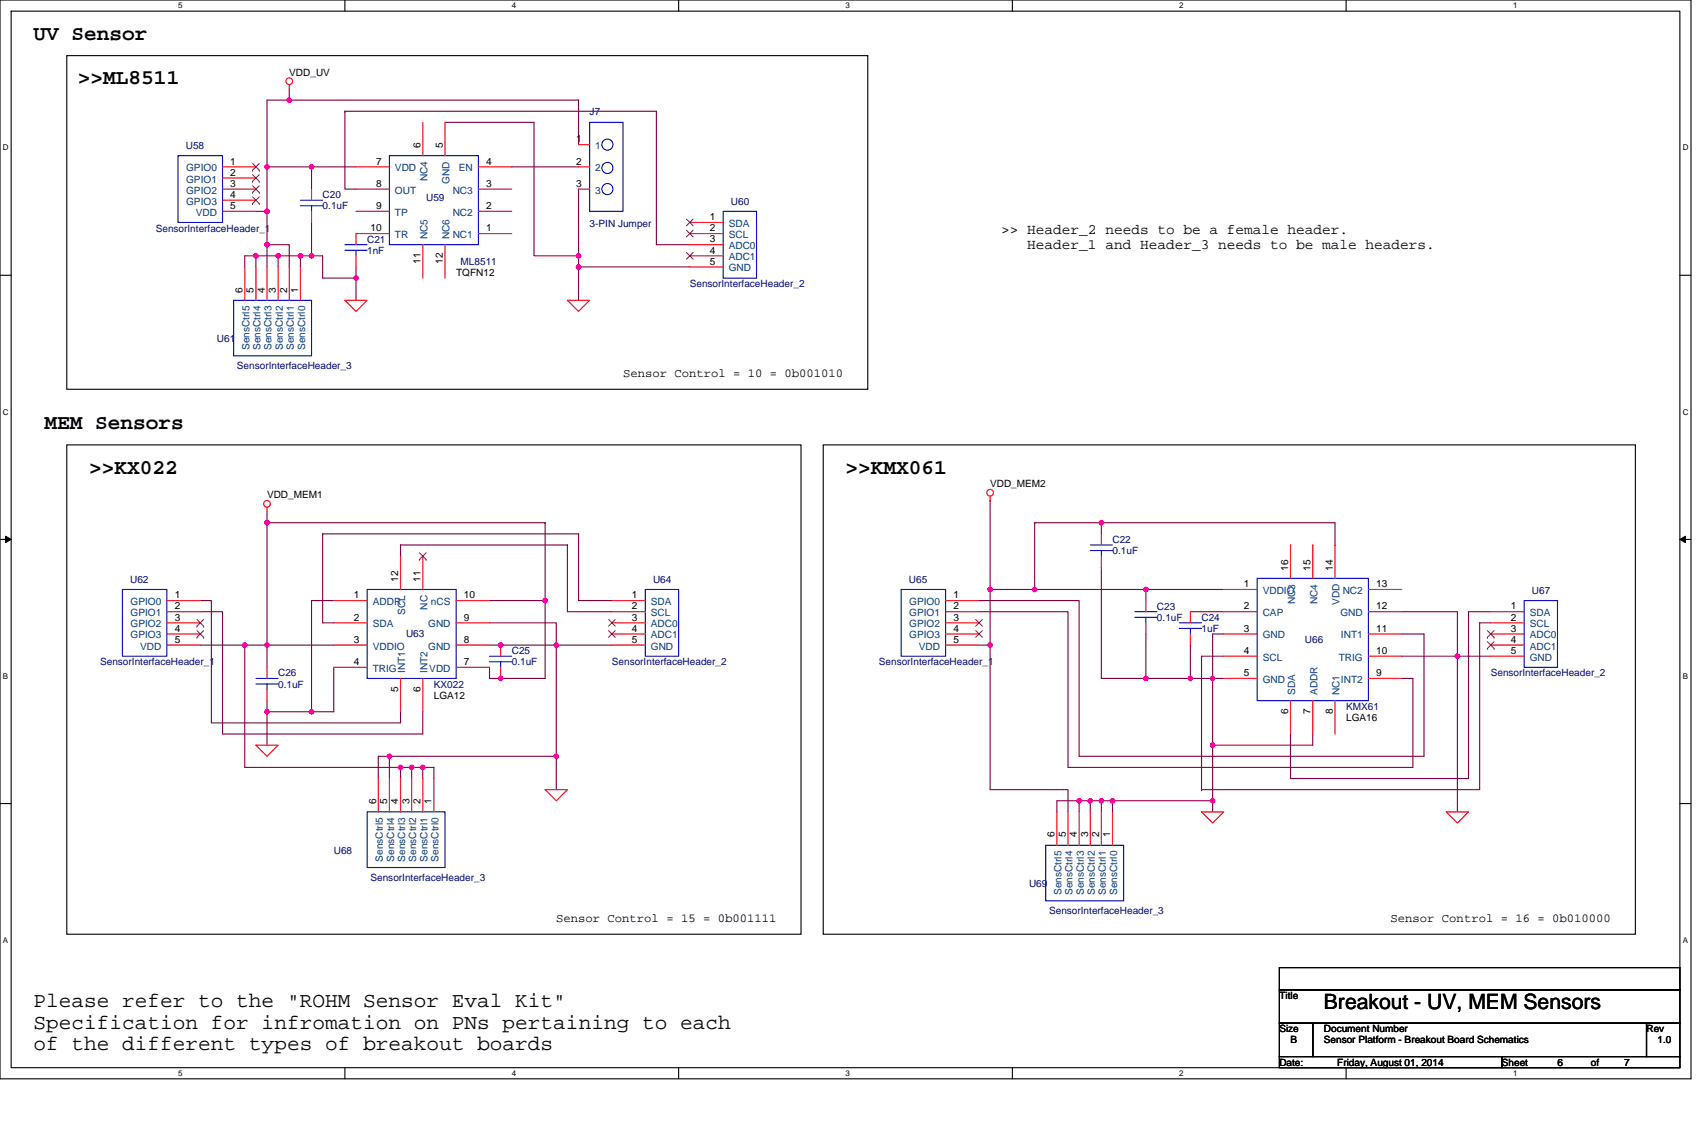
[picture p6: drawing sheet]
<svg xmlns="http://www.w3.org/2000/svg" width="457mm" height="305mm" viewBox="0 0 457 305" stroke-linecap="round" stroke-linejoin="round" font-family="sans-serif">
<path d="M0 0h455.6v290.7h-455.6zM3 3h449.6v284.7h-449.6z" fill="none" stroke="#000" stroke-width=".3"/>
<g fill="#fff">
<path d="M48 .3h1.2v2.4h-1.2z"/>
<path d="M48 288h1.2v2.4h-1.2z"/>
</g>
<path d="M92.9 0v3M92.9 287.7v3" fill="none" stroke="#000" stroke-width=".3"/>
<g fill="#fff">
<path d="M137.9 .3h1.2v2.4h-1.2z"/>
<path d="M137.9 288h1.2v2.4h-1.2z"/>
</g>
<path d="M182.8 0v3M182.8 287.7v3" fill="none" stroke="#000" stroke-width=".3"/>
<g fill="#fff">
<path d="M227.8 .3h1.2v2.4h-1.2z"/>
<path d="M227.8 288h1.2v2.4h-1.2z"/>
</g>
<path d="M272.8 0v3M272.8 287.7v3" fill="none" stroke="#000" stroke-width=".3"/>
<g fill="#fff">
<path d="M317.7 .3h1.2v2.4h-1.2z"/>
<path d="M317.7 288h1.2v2.4h-1.2z"/>
</g>
<path d="M362.7 0v3M362.7 287.7v3" fill="none" stroke="#000" stroke-width=".3"/>
<g fill="#fff">
<path d="M407.6 .3h1.2v2.4h-1.2z"/>
<path d="M407.6 288h1.2v2.4h-1.2z"/>
<path d="M.8 38.6h1.5v2.4h-1.5z"/>
<path d="M453.3 38.6h1.6v2.4h-1.6z"/>
<path d="M.8 109.8h1.5v2.4h-1.5z"/>
<path d="M453.3 109.8h1.6v2.4h-1.6z"/>
</g>
<path d="M0 74.2h3M452.6 74.2h3" fill="none" stroke="#000" stroke-width=".3"/>
<g fill="#fff">
<path d="M.8 181h1.4v2.4h-1.4z"/>
<path d="M453.3 181h1.5v2.4h-1.5z"/>
</g>
<path d="M0 145.4h3M452.6 145.4h3" fill="none" stroke="#000" stroke-width=".3"/>
<path d="M1.5 144.5l1.5 .9-1.5 .8zM452.6 145.4l1.5-.9v1.7z" fill="#000"/>
<path d="M1.5 144.5l1.5 .9-1.5 .8zM452.6 145.4l1.5-.9v1.7z" fill="none" stroke="#000" stroke-width=".27"/>
<g fill="#fff">
<path d="M.8 252.1h1.4v2.4h-1.4z"/>
<path d="M453.3 252.1h1.5v2.4h-1.5z"/>
</g>
<path d="M18 15h215.8v89.9h-215.8zM18 119.9h197.8v131.9h-197.8zM221.8 119.9h218.8v131.9h-218.8zM0 216.6h3M452.6 216.6h3M344.7 275.8h9v8.9h-9zM344.7 260.8h107.9v6h-107.9zM344.7 266.8h107.9v9h-107.9zM353.7 275.8h89.9v8.9h-89.9zM443.6 275.8h9v8.9h-9zM344.7 284.7h59.9v3h-59.9zM404.6 284.7h48v3h-48z" fill="none" stroke="#000" stroke-width=".3"/>
<g fill="none" stroke="#800040" stroke-width=".3">
<path d="M77.9 27h-6v18M77.9 24v3M77.9 27h78M92.9 30v21h3M92.9 30h83.9v35.9h9M92.9 30h.1M119.9 33h24v35.9h12M155.9 27h.1M155.9 27v12M68.9 57h3M71.9 57v8.9h6v6M71.9 45h12"/>
<path d="M71.9 45v12M83.9 60v8.9h3v6h9M83.9 45v6M83.9 45h12M137.9 45h18M155.9 51v17.9M68.9 68.9h6M68.9 68.9h-3v3M68.9 68.9v3M71.9 65.9v6M74.9 68.9v3M74.9 68.9h6"/>
<path d="M80.9 68.9h3M80.9 68.9v3M95.9 74.9v6M95.9 71.9v3M155.9 71.9h29.9M155.9 71.9v9M155.9 68.9v3M71.9 137.9v3M266.8 134.9h.1M266.8 134.9v24M71.9 140.9h.1M71.9 140.9v32.9"/>
<path d="M71.9 140.9h75M86.9 143.9v24h3M86.9 143.9h.1M86.9 143.9h69M107.9 146.9v3M107.9 146.9h.1M107.9 146.9h45M146.9 140.9h.1M146.9 140.9v21M152.9 146.9h.1M152.9 146.9v18h12M155.9 143.9h.1"/>
<path d="M155.9 143.9v18h9M266.8 158.9h12M266.8 158.9v14.9M278.8 140.9h.1M278.8 140.9v18M278.8 140.9h17.9v3M278.8 158.9h29.9v3M296.7 140.9h63v6M296.7 140.9h.1M296.7 152.9v29.9h24M308.7 158.9h21M54 173.8h11.9"/>
<path d="M54 161.9h3v32.9h50.9v-3M54 164.9h6v32.9h53.9v-6M65.9 173.8h6M65.9 173.8v33h42M71.9 173.8v6M71.9 173.8h18M89.9 179.8v12h-6M89.9 161.9h-6v29.9M131.9 167.9h18v5.9M131.9 161.9h15M146.9 161.9v20.9h-15v-3M149.9 173.8v30"/>
<path d="M149.9 173.8h-18M149.9 173.8h15M263.8 173.8h3M263.8 161.9h26.9v41.9h93v-32.9h-6M263.8 164.9h23.9v41.9h93v-24h-3M266.8 173.8v39h20.9v6M308.7 170.9v11.9M320.7 164.9h9M320.7 173.8v9M329.7 170.9h-3v11.9h3M329.7 176.8h-6v36M377.7 164.9h14.9v11.9"/>
<path d="M377.7 176.8h14.9M392.6 176.8h9M392.6 176.8v42M401.6 164.9h-6v44.9h-47.9v-12M401.6 167.9h-3v44.9h-74.9M71.9 191.8v9M71.9 188.8v3M71.9 191.8h12M320.7 182.8h6v18M353.7 197.8v3h-27M104.9 203.8h-3v6M104.9 203.8v6"/>
<path d="M104.9 203.8h.1M104.9 203.8h45M107.9 206.8h3M107.9 206.8v3M110.9 206.8v3M110.9 206.8h3M113.9 206.8h3v3M113.9 206.8v3M113.9 206.8h.1M149.9 203.8v9M290.7 215.8v3M290.7 215.8h3"/>
<path d="M290.7 215.8h-6v3M293.7 215.8h3M293.7 215.8v3M296.7 215.8v3M296.7 215.8h3M299.7 215.8v3M299.7 215.8h27M323.7 212.8h.1M326.7 215.8v3M326.7 200.8h.1M326.7 200.8v15"/>
</g>
<g fill="#f0f" stroke="#f0f" stroke-width=".3">
<circle cx="77.9" cy="27" r=".6"/>
<circle cx="155.9" cy="71.9" r=".6"/>
<circle cx="95.9" cy="74.9" r=".6"/>
<circle cx="71.9" cy="191.8" r=".6"/>
<circle cx="134.9" cy="182.8" r=".6"/>
<circle cx="134.9" cy="173.8" r=".6"/>
<circle cx="83.9" cy="191.8" r=".6"/>
<circle cx="320.7" cy="182.8" r=".6"/>
<circle cx="296.7" cy="140.9" r=".6"/>
<circle cx="308.7" cy="158.9" r=".6"/>
<circle cx="278.7" cy="158.9" r=".6"/>
<circle cx="326.7" cy="200.8" r=".6"/>
<circle cx="326.7" cy="182.8" r=".6"/>
<circle cx="392.6" cy="176.8" r=".6"/>
<circle cx="308.7" cy="182.8" r=".6"/>
<circle cx="71.9" cy="45" r=".6"/>
<circle cx="68.9" cy="68.9" r=".6"/>
<circle cx="74.9" cy="68.9" r=".6"/>
<circle cx="80.9" cy="68.9" r=".6"/>
<circle cx="71.9" cy="65.9" r=".6"/>
<circle cx="71.9" cy="56.9" r=".6"/>
<circle cx="71.9" cy="173.8" r=".6"/>
<circle cx="71.9" cy="140.9" r=".6"/>
<circle cx="146.9" cy="161.8" r=".6"/>
<circle cx="107.9" cy="206.8" r=".6"/>
<circle cx="110.9" cy="206.8" r=".6"/>
<circle cx="113.9" cy="206.8" r=".6"/>
<circle cx="149.9" cy="173.8" r=".6"/>
<circle cx="149.9" cy="203.8" r=".6"/>
<circle cx="104.9" cy="203.8" r=".6"/>
<circle cx="65.9" cy="173.8" r=".6"/>
<circle cx="266.8" cy="158.9" r=".6"/>
<circle cx="299.7" cy="215.8" r=".6"/>
<circle cx="326.7" cy="215.8" r=".6"/>
<circle cx="296.7" cy="215.8" r=".6"/>
<circle cx="293.7" cy="215.8" r=".6"/>
<circle cx="266.8" cy="173.8" r=".6"/>
<circle cx="290.7" cy="215.8" r=".6"/>
<circle cx="83.9" cy="45" r=".6"/>
<circle cx="83.9" cy="68.9" r=".6"/>
<circle cx="155.9" cy="68.9" r=".6"/>
</g>
<g fill="none" stroke="#f00" stroke-width=".3">
<path d="M77.9 22.8v1.2M113.9 33v9M119.9 33v9M155.9 39h3M60 45h8.9M60 48h8.9M60 51h8.9M60 54h8.9M60 57h8.9M83.9 51v3M83.9 57v3M95.9 45h9"/>
<path d="M95.9 51h9M95.9 57h9M128.9 57h9M128.9 51h9M128.9 45h9M155.9 45h3M155.9 51h3M185.8 60h9M65.9 71.9v9M68.9 71.9v9M71.9 71.9v9M74.9 71.9v9"/>
<path d="M77.9 71.9v9M80.9 71.9v9M95.9 68.9v3M104.9 62.9h-9v3M113.9 65.9v9M119.9 65.9v9M128.9 62.9h9M185.8 62.9h9M185.8 65.9h9M185.8 68.9h9M185.8 71.9h9M92.9 80.9h6l-3 3z"/>
<path d="M152.9 80.9h6l-3 3zM71.9 136.7v1.2M266.8 133.7v1.2M107.9 149.9h.1M107.9 149.9v9M113.9 149.9h.1M113.9 149.9v9M296.7 143.9v3M296.7 152.9h.1M296.7 149.9v3M329.7 158.9h9M347.7 146.9h.1"/>
<path d="M347.7 146.9v9M353.7 146.9h.1M353.7 146.9v9M359.7 146.9h.1M359.7 146.9v9M368.7 158.9h9M45 161.9h9M45 164.9h9M45 167.9h9M45 170.9h9M45 173.8h9M71.9 179.8v3"/>
<path d="M89.9 161.9h9M89.9 167.9h9M89.9 173.8h9M89.9 179.8h9M122.9 179.8h9M122.9 173.8h9M122.9 167.9h9M122.9 161.9h9M134.9 173.8v3M134.9 179.8v3M164.9 161.9h8.9M164.9 164.9h8.9"/>
<path d="M164.9 167.9h8.9M164.9 170.9h8.9M164.9 173.8h8.9M254.8 161.9h9M254.8 164.9h9M254.8 167.9h9M254.8 170.9h9M254.8 173.8h9M308.7 161.9v3M308.7 167.9v3M320.7 164.9v3M320.7 170.9v2.9"/>
<path d="M329.7 164.9h9M329.7 170.9h9M329.7 176.8h9M368.7 176.8h9M368.7 170.9h9M368.7 164.9h9M401.6 164.9h9M401.6 167.9h9M401.6 170.9h9M401.6 173.8h9M401.6 176.8h9M71.9 185.8v3"/>
<path d="M107.9 182.8v9M113.9 182.8v9M329.7 182.8h9M347.7 188.8v9M353.7 188.8v9M359.7 188.8v9M368.7 182.8h9M68.9 200.8h6l-3 3zM101.9 209.8v9M104.9 209.8v9M107.9 209.8v9M110.9 209.8v9"/>
<path d="M113.9 209.8v9M116.9 209.8v9M146.9 212.8h6l-3 3zM284.7 218.8v9M287.7 218.8v9M290.7 218.8v9M293.7 218.8v9M296.7 218.8v9M299.7 218.8v9M323.7 218.8h6l-3 3zM389.6 218.8h6l-3 3z"/>
<circle cx="77.9" cy="21.9" r=".9"/>
<circle cx="71.9" cy="135.8" r=".9"/>
<circle cx="266.8" cy="132.8" r=".9"/>
</g>
<g fill="none" stroke="#00f" stroke-width=".3">
<path d="M158.9 33h9v24h-9zM48 42h12v18h-12zM80.9 54h6M80.9 55.5h6M83.9 55.5v1.5M104.9 42h24v23.9h-24zM194.8 57h9v17.9h-9zM92.9 65.9h6M92.9 67.4h6M95.9 67.4v1.5M62.9 80.9h21v15h-21zM33 158.9h12v17.9h-12z"/>
<path d="M98.9 158.9h24v23.9h-24zM173.8 158.9h9v17.9h-9zM242.8 158.9h12v17.9h-12zM293.7 146.9h6M293.7 148.4h6M296.7 148.4v1.5M338.7 155.9h30v32.9h-30zM131.9 176.8h6M131.9 178.3h6M134.9 178.3v1.5M305.7 164.9h6M305.7 166.4h6"/>
<path d="M308.7 166.4v1.5M317.7 167.9h6M317.7 169.3h6M320.7 169.3v1.6M410.6 161.9h9v17.9h-9zM68.9 182.8h6M68.9 184.3h6M71.9 184.3v1.5M98.9 218.8h21v15h-21zM281.7 227.8h21v15h-21z"/>
<circle cx="163.7" cy="39" r="1.5"/>
<circle cx="163.7" cy="51" r="1.5"/>
<circle cx="163.7" cy="45.3" r="1.5"/>
</g>
<g fill="none" stroke="#804000" stroke-width=".27">
<path d="M68 45.9h.1M68 48.9h.1M68 51.9h.1M68 54.9h.1M68.1 44.1l1.7 1.8M68.1 47.1l1.7 1.8M68.1 50.1l1.7 1.8M68.1 53.1l1.7 1.8M69.8 44.1l-1.8 1.8M69.8 47.1l-1.8 1.8M69.8 50.1l-1.8 1.8M69.8 53.1l-1.8 1.8"/>
<path d="M69.8 45.9h.1M69.8 48.9h.1M69.8 51.9h.1M69.8 54.9h.1M184.9 59.1l1.8 1.8M186.7 59.1l-1.8 1.8M184.9 62.1l1.8 1.8M184.9 68.1l1.8 1.7M186.7 62.1l-1.8 1.8M186.7 68.1l-1.8 1.7M113 150.8h.1M113 149l1.8 1.8"/>
<path d="M114.8 149l-1.8 1.8M114.8 150.8h.1M53.1 168.8h.1M53.1 171.8h.1M53.1 167l1.8 1.8M53.1 170l1.8 1.8M54.9 167l-1.8 1.8M54.9 170l-1.8 1.8M54.9 168.8h.1M54.9 171.8h.1M164 167l1.8 1.8M164 170l1.8 1.8"/>
<path d="M165.7 167l-1.8 1.8M165.7 170l-1.8 1.8M262.9 167l1.8 1.8M262.9 170l1.8 1.8M264.7 167l-1.8 1.8M264.7 170l-1.8 1.8M400.7 171.8h.1M400.7 174.8h.1M400.7 170l1.8 1.8M400.7 173l1.8 1.8M402.5 170l-1.8 1.8M402.5 173l-1.8 1.8"/>
<path d="M402.5 171.8h.1M402.5 174.8h.1"/>
</g>
<g font-size="5.7">
<text x="9" y="10.7">UV Sensor</text>
<text x="21" y="22.7">&gt;&gt;ML8511</text>
<text x="12" y="115.6">MEM Sensors</text>
<text x="24" y="127.6">&gt;&gt;KX022</text>
<text x="227.8" y="127.6">&gt;&gt;KMX061</text>
<text x="9" y="271.5">Please refer to the &quot;ROHM Sensor Eval Kit&quot;</text>
<text x="356.7" y="271.9">Breakout - UV, MEM Sensors</text>
<text x="9" y="277.2">Specification for infromation on PNs pertaining to each</text>
<text x="9" y="282.9">of the different types of breakout boards</text>
</g>
<g font-size="3.9">
<text x="269.8" y="63.2">&gt;&gt; Header_2 needs to be a female header.</text>
<text x="276.8" y="67.1">Header_1 and Header_3 needs to be male headers.</text>
</g>
<g font-size="3.3">
<text x="167.9" y="101.7">Sensor Control = 10 = 0b001010</text>
<text x="149.9" y="248.5">Sensor Control = 15 = 0b001111</text>
<text x="374.7" y="248.5">Sensor Control = 16 = 0b010000</text>
</g>
<g font-size="2.7">
<text x="77.9" y="20.4">VDD_UV</text>
<text x="113.3" y="39.9" transform="rotate(-90 113.3 39.9)">6</text>
<text x="119.3" y="39.9" transform="rotate(-90 119.3 39.9)">5</text>
<text x="155.3" y="38.4">1</text>
<text x="62" y="44.4">1</text>
<text x="62" y="47.4">2</text>
<text x="101.3" y="44.4">7</text>
<text x="131" y="44.4">4</text>
<text x="155.3" y="44.4">2</text>
<text x="62" y="50.4">3</text>
<text x="62" y="53.4">4</text>
<text x="101.3" y="50.4">8</text>
<text x="131" y="50.4">3</text>
<text x="155.3" y="50.4">3</text>
<text x="62" y="56.3">5</text>
<text x="101.3" y="56.3">9</text>
<text x="131" y="56.3">2</text>
<text x="191.2" y="59.3">1</text>
<text x="99.8" y="62.3">10</text>
<text x="131" y="62.3">1</text>
<text x="191.2" y="62.3">2</text>
<text x="191.2" y="65.3">3</text>
<text x="113.3" y="71.1" transform="rotate(-90 113.3 71.1)">11</text>
<text x="119.3" y="71.1" transform="rotate(-90 119.3 71.1)">12</text>
<text x="191.2" y="68.3">4</text>
<text x="191.2" y="71.3">5</text>
<text x="122.9" y="74.4">TQFN12</text>
<text x="65.3" y="78.8" transform="rotate(-90 65.3 78.8)">6</text>
<text x="68.3" y="78.8" transform="rotate(-90 68.3 78.8)">5</text>
<text x="71.3" y="78.8" transform="rotate(-90 71.3 78.8)">4</text>
<text x="74.3" y="78.8" transform="rotate(-90 74.3 78.8)">3</text>
<text x="77.3" y="78.8" transform="rotate(-90 77.3 78.8)">2</text>
<text x="80.3" y="78.8" transform="rotate(-90 80.3 78.8)">1</text>
<text x="266.8" y="131.3">VDD_MEM2</text>
<text x="71.9" y="134.3">VDD_MEM1</text>
<text x="347.1" y="153.8" transform="rotate(-90 347.1 153.8)">16</text>
<text x="353.1" y="153.8" transform="rotate(-90 353.1 153.8)">15</text>
<text x="359.1" y="153.8" transform="rotate(-90 359.1 153.8)">14</text>
<text x="47.1" y="161.2">1</text>
<text x="95.3" y="161.2">1</text>
<text x="107.3" y="156.8" transform="rotate(-90 107.3 156.8)">12</text>
<text x="113.3" y="156.8" transform="rotate(-90 113.3 156.8)">11</text>
<text x="125" y="161.2">10</text>
<text x="170.2" y="161.2">1</text>
<text x="256.9" y="161.2">1</text>
<text x="335.1" y="158.3">1</text>
<text x="370.8" y="158.3">13</text>
<text x="47.1" y="164.2">2</text>
<text x="47.1" y="167.2">3</text>
<text x="95.3" y="167.2">2</text>
<text x="125" y="167.2">9</text>
<text x="170.2" y="164.2">2</text>
<text x="170.2" y="167.2">3</text>
<text x="256.9" y="164.2">2</text>
<text x="256.9" y="167.2">3</text>
<text x="335.1" y="164.2">2</text>
<text x="370.8" y="164.2">12</text>
<text x="407" y="164.2">1</text>
<text x="407" y="167.2">2</text>
<text x="47.1" y="170.2">4</text>
<text x="47.1" y="173.2">5</text>
<text x="95.3" y="173.2">3</text>
<text x="125" y="173.2">8</text>
<text x="170.2" y="170.2">4</text>
<text x="170.2" y="173.2">5</text>
<text x="256.9" y="170.2">4</text>
<text x="256.9" y="173.2">5</text>
<text x="335.1" y="170.2">3</text>
<text x="370.8" y="170.2">11</text>
<text x="407" y="170.2">3</text>
<text x="407" y="173.2">4</text>
<text x="95.3" y="179.2">4</text>
<text x="125" y="179.2">7</text>
<text x="335.1" y="176.2">4</text>
<text x="370.8" y="176.2">10</text>
<text x="407" y="176.2">5</text>
<text x="335.1" y="182.2">5</text>
<text x="370.8" y="182.2">9</text>
<text x="107.3" y="186.4" transform="rotate(-90 107.3 186.4)">5</text>
<text x="113.3" y="186.4" transform="rotate(-90 113.3 186.4)">6</text>
<text x="116.9" y="188.3">LGA12</text>
<text x="347.1" y="192.4" transform="rotate(-90 347.1 192.4)">6</text>
<text x="353.1" y="192.4" transform="rotate(-90 353.1 192.4)">7</text>
<text x="359.1" y="192.4" transform="rotate(-90 359.1 192.4)">8</text>
<text x="362.7" y="194.3">LGA16</text>
<text x="101.3" y="216.7" transform="rotate(-90 101.3 216.7)">6</text>
<text x="104.3" y="216.7" transform="rotate(-90 104.3 216.7)">5</text>
<text x="107.3" y="216.7" transform="rotate(-90 107.3 216.7)">4</text>
<text x="110.3" y="216.7" transform="rotate(-90 110.3 216.7)">3</text>
<text x="113.3" y="216.7" transform="rotate(-90 113.3 216.7)">2</text>
<text x="116.3" y="216.7" transform="rotate(-90 116.3 216.7)">1</text>
<text x="284.1" y="225.7" transform="rotate(-90 284.1 225.7)">6</text>
<text x="287.1" y="225.7" transform="rotate(-90 287.1 225.7)">5</text>
<text x="290.1" y="225.7" transform="rotate(-90 290.1 225.7)">4</text>
<text x="293.1" y="225.7" transform="rotate(-90 293.1 225.7)">3</text>
<text x="296.1" y="225.7" transform="rotate(-90 296.1 225.7)">2</text>
<text x="299.1" y="225.7" transform="rotate(-90 299.1 225.7)">1</text>
<text x="344.7" y="269.2">Title</text>
<text x="344.7" y="278.2">Size</text>
<text x="347.7" y="281.2">B</text>
<text x="356.7" y="278.2">Document Number</text>
<text x="356.7" y="281.2">Sensor Platform - Breakout Board Schematics</text>
<text x="443.6" y="278.2">Rev</text>
<text x="446.6" y="281.2">1.0</text>
<text x="344.7" y="287.2">Date:</text>
<text x="360.3" y="287.2">Friday, August 01, 2014</text>
<text x="404.6" y="287.2">Sheet</text>
<text x="419.6" y="287.2">6</text>
<text x="428.6" y="287.2">of</text>
<text x="437.6" y="287.2">7</text>
</g>
<g font-size="2.7" fill="#000080">
<text x="158.9" y="30.9">J7</text>
<text x="50.1" y="40.2">U58</text>
<text x="86.9" y="53.4">C20</text>
<text x="86.9" y="56.4">0.1uF</text>
<text x="114.8" y="54.3">U59</text>
<text x="196.9" y="55.2">U60</text>
<text x="42" y="62.4">SensorInterfaceHeader_1</text>
<text x="98.9" y="65.4">C21</text>
<text x="158.9" y="61.2">3-PIN Jumper</text>
<text x="98.9" y="68.4">1nF</text>
<text x="124.1" y="71.4">ML8511</text>
<text x="185.8" y="77.4">SensorInterfaceHeader_2</text>
<text x="58.5" y="92.1">U61</text>
<text x="63.8" y="99.6">SensorInterfaceHeader_3</text>
<text x="299.7" y="146.3">C22</text>
<text x="299.7" y="149.3">0.1uF</text>
<text x="35.1" y="157.1">U62</text>
<text x="175.9" y="157.1">U64</text>
<text x="244.9" y="157.1">U65</text>
<text x="412.7" y="160.1">U67</text>
<text x="311.7" y="164.3">C23</text>
<text x="311.7" y="167.3">0.1uF</text>
<text x="323.7" y="167.3">C24</text>
<text x="109.4" y="171.8">U63</text>
<text x="323.7" y="170.3">1uF</text>
<text x="351.6" y="173.3">U66</text>
<text x="27" y="179.3">SensorInterfaceHeader_1</text>
<text x="137.9" y="176.3">C25</text>
<text x="137.9" y="179.3">0.1uF</text>
<text x="164.9" y="179.3">SensorInterfaceHeader_2</text>
<text x="236.8" y="179.3">SensorInterfaceHeader_1</text>
<text x="74.9" y="182.3">C26</text>
<text x="74.9" y="185.3">0.1uF</text>
<text x="116.9" y="185.3">KX022</text>
<text x="401.6" y="182.3">SensorInterfaceHeader_2</text>
<text x="362.7" y="191.3">KMX61</text>
<text x="89.9" y="230.2">U68</text>
<text x="99.8" y="237.4">SensorInterfaceHeader_3</text>
<text x="277.2" y="238.9">U69</text>
<text x="282.6" y="246.4">SensorInterfaceHeader_3</text>
</g>
<g font-size="2.7" fill="#004080">
<text x="160.4" y="40.2">1</text>
<text x="50.1" y="46.2">GPIO0</text>
<text x="106.4" y="46.2">VDD</text>
<text x="123.6" y="46.2">EN</text>
<text x="160.4" y="46.2">2</text>
<text x="50.1" y="49.2">GPIO1</text>
<text x="50.1" y="52.2">GPIO2</text>
<text x="106.4" y="52.2">OUT</text>
<text x="115.1" y="48.9" transform="rotate(-90 115.1 48.9)">NC4</text>
<text x="121.1" y="49.5" transform="rotate(-90 121.1 49.5)">GND</text>
<text x="122" y="52.2">NC3</text>
<text x="160.4" y="52.2">3</text>
<text x="50.1" y="55.2">GPIO3</text>
<text x="52.7" y="58.2">VDD</text>
<text x="106.4" y="58.2">TP</text>
<text x="122" y="58.2">NC2</text>
<text x="106.4" y="64.2">TR</text>
<text x="115.1" y="64.5" transform="rotate(-90 115.1 64.5)">NC5</text>
<text x="121.1" y="64.5" transform="rotate(-90 121.1 64.5)">NC6</text>
<text x="122" y="64.2">NC1</text>
<text x="196.3" y="61.2">SDA</text>
<text x="196.3" y="64.2">SCL</text>
<text x="196.3" y="67.2">ADC0</text>
<text x="196.3" y="70.2">ADC1</text>
<text x="196.3" y="73.2">GND</text>
<text x="67.2" y="94.4" transform="rotate(-90 67.2 94.4)">SensCtrl5</text>
<text x="70.2" y="94.4" transform="rotate(-90 70.2 94.4)">SensCtrl4</text>
<text x="73.2" y="94.4" transform="rotate(-90 73.2 94.4)">SensCtrl3</text>
<text x="76.2" y="94.4" transform="rotate(-90 76.2 94.4)">SensCtrl2</text>
<text x="79.2" y="94.4" transform="rotate(-90 79.2 94.4)">SensCtrl1</text>
<text x="82.2" y="94.4" transform="rotate(-90 82.2 94.4)">SensCtrl0</text>
<text x="340.2" y="160.1">VDDIO</text>
<text x="361.7" y="160.1">NC2</text>
<text x="35.2" y="163.1">GPIO0</text>
<text x="35.2" y="166.1">GPIO1</text>
<text x="100.4" y="163.1">ADDR</text>
<text x="109.1" y="165.6" transform="rotate(-90 109.1 165.6)">SCL</text>
<text x="115.1" y="164.3" transform="rotate(-90 115.1 164.3)">NC</text>
<text x="116.1" y="163.1">nCS</text>
<text x="175.3" y="163.1">SDA</text>
<text x="175.3" y="166.1">SCL</text>
<text x="245" y="163.1">GPIO0</text>
<text x="245" y="166.1">GPIO1</text>
<text x="340.2" y="166.1">CAP</text>
<text x="348.9" y="162.8" transform="rotate(-90 348.9 162.8)">NC3</text>
<text x="354.9" y="162.8" transform="rotate(-90 354.9 162.8)">NC4</text>
<text x="360.9" y="163.1" transform="rotate(-90 360.9 163.1)">VDD</text>
<text x="361.1" y="166.1">GND</text>
<text x="412.1" y="166.1">SDA</text>
<text x="35.2" y="169.1">GPIO2</text>
<text x="35.2" y="172.1">GPIO3</text>
<text x="100.4" y="169.1">SDA</text>
<text x="115.4" y="169.1">GND</text>
<text x="175.3" y="169.1">ADC0</text>
<text x="175.3" y="172.1">ADC1</text>
<text x="245" y="169.1">GPIO2</text>
<text x="245" y="172.1">GPIO3</text>
<text x="340.2" y="172.1">GND</text>
<text x="361.3" y="172.1">INT1</text>
<text x="412.1" y="169.1">SCL</text>
<text x="412.1" y="172.1">ADC0</text>
<text x="37.7" y="175.1">VDD</text>
<text x="100.4" y="175.1">VDDIO</text>
<text x="115.4" y="175.1">GND</text>
<text x="175.3" y="175.1">GND</text>
<text x="247.5" y="175.1">VDD</text>
<text x="340.2" y="178.1">SCL</text>
<text x="360.7" y="178.1">TRIG</text>
<text x="412.1" y="175.1">ADC1</text>
<text x="412.1" y="178.1">GND</text>
<text x="100.4" y="181.1">TRIG</text>
<text x="109.1" y="181.3" transform="rotate(-90 109.1 181.3)">INT1</text>
<text x="115.1" y="181.3" transform="rotate(-90 115.1 181.3)">INT2</text>
<text x="115.7" y="181.1">VDD</text>
<text x="340.2" y="184.1">GND</text>
<text x="361.3" y="184.1">INT2</text>
<text x="348.9" y="187.3" transform="rotate(-90 348.9 187.3)">SDA</text>
<text x="354.9" y="187.3" transform="rotate(-90 354.9 187.3)">ADDR</text>
<text x="360.9" y="187.3" transform="rotate(-90 360.9 187.3)">NC1</text>
<text x="103.2" y="232.2" transform="rotate(-90 103.2 232.2)">SensCtrl5</text>
<text x="106.2" y="232.2" transform="rotate(-90 106.2 232.2)">SensCtrl4</text>
<text x="109.1" y="232.2" transform="rotate(-90 109.1 232.2)">SensCtrl3</text>
<text x="112.1" y="232.2" transform="rotate(-90 112.1 232.2)">SensCtrl2</text>
<text x="115.1" y="232.2" transform="rotate(-90 115.1 232.2)">SensCtrl1</text>
<text x="118.1" y="232.2" transform="rotate(-90 118.1 232.2)">SensCtrl0</text>
<text x="286" y="241.2" transform="rotate(-90 286 241.2)">SensCtrl5</text>
<text x="289" y="241.2" transform="rotate(-90 289 241.2)">SensCtrl4</text>
<text x="292" y="241.2" transform="rotate(-90 292 241.2)">SensCtrl3</text>
<text x="295" y="241.2" transform="rotate(-90 295 241.2)">SensCtrl2</text>
<text x="298" y="241.2" transform="rotate(-90 298 241.2)">SensCtrl1</text>
<text x="301" y="241.2" transform="rotate(-90 301 241.2)">SensCtrl0</text>
</g>
<g font-size="2.1">
<text x="48" y="2.3">5</text>
<text x="137.9" y="2.3">4</text>
<text x="227.8" y="2.3">3</text>
<text x="317.7" y="2.3">2</text>
<text x="407.6" y="2.3">1</text>
<text x=".8" y="40.5">D</text>
<text x="453.3" y="40.5">D</text>
<text x=".8" y="111.7">C</text>
<text x="453.3" y="111.7">C</text>
<text x=".8" y="182.9">B</text>
<text x="453.3" y="182.9">B</text>
<text x=".8" y="254.1">A</text>
<text x="453.3" y="254.1">A</text>
<text x="48" y="290">5</text>
<text x="137.9" y="290">4</text>
<text x="227.8" y="290">3</text>
<text x="317.7" y="290">2</text>
<text x="407.6" y="290">1</text>
</g>
</svg>
